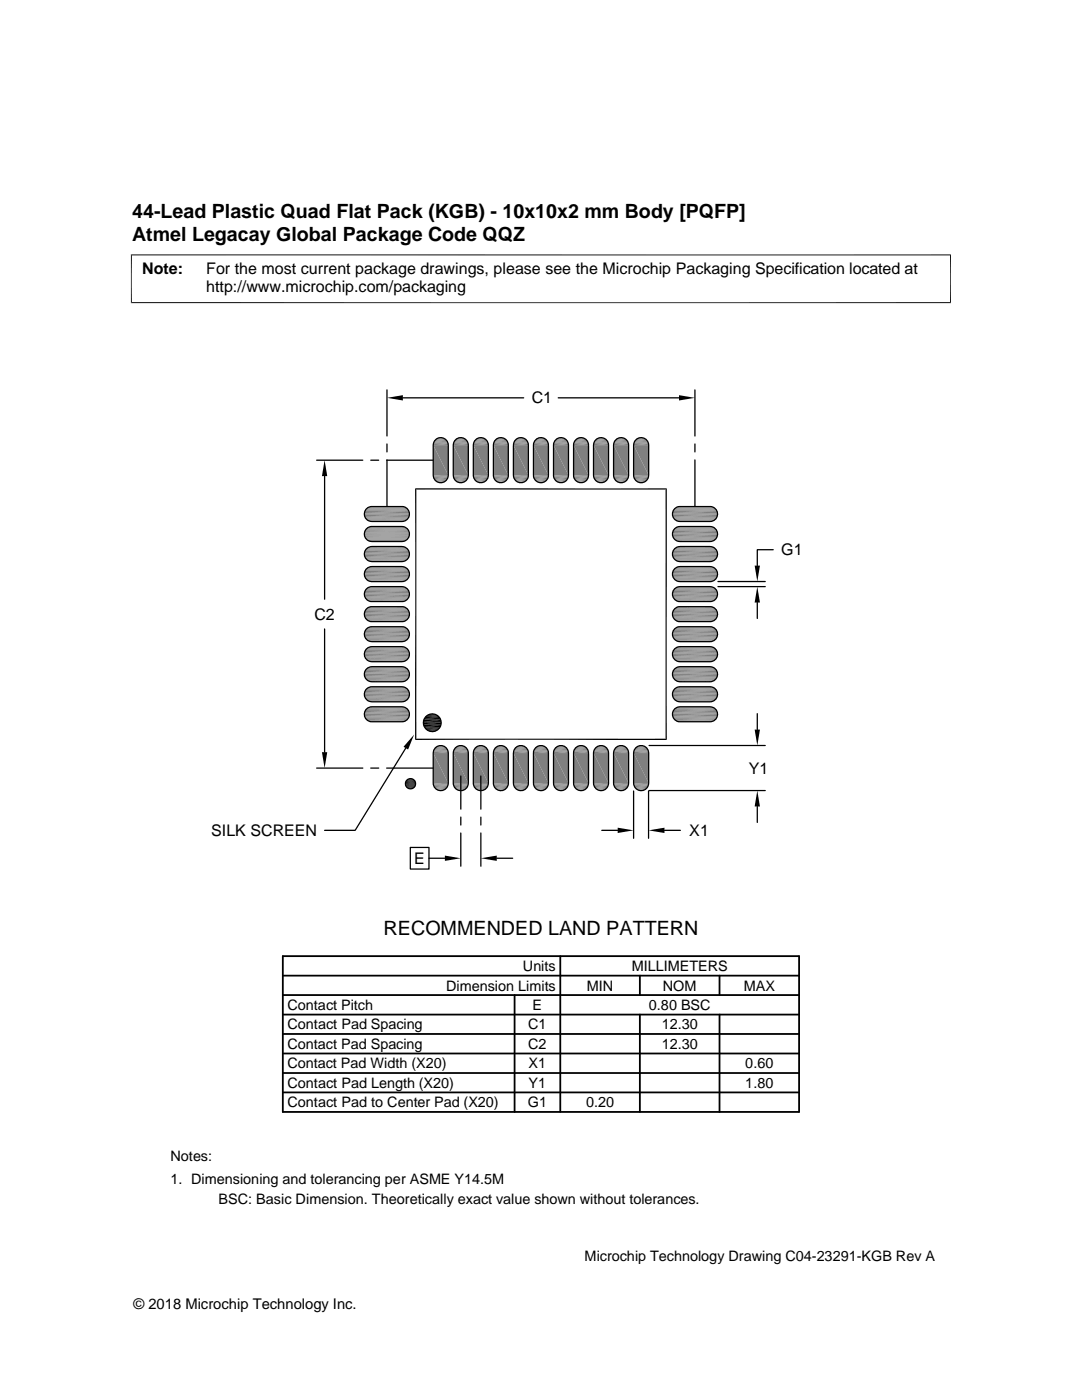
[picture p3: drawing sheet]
<svg xmlns="http://www.w3.org/2000/svg" width="216mm" height="279mm" viewBox="0 0 216 279" stroke-linecap="round" stroke-linejoin="round" font-family="sans-serif">
<g fill="#808080">
<path d="M127.5 87.4h.9z"/>
<path d="M127.8 87.4h.6z"/>
<path d="M123.5 87.4h.9z"/>
<path d="M123.8 87.4h.6z"/>
<path d="M119.5 87.4h.9z"/>
<path d="M119.8 87.4h.6z"/>
<path d="M115.5 87.4h.9z"/>
<path d="M115.8 87.4h.6z"/>
<path d="M111.5 87.4h.9z"/>
<path d="M111.8 87.4h.6z"/>
<path d="M107.5 87.4h.9z"/>
<path d="M107.8 87.4h.6z"/>
<path d="M103.5 87.4h.9z"/>
<path d="M103.8 87.4h.6z"/>
<path d="M99.5 87.4h.9z"/>
<path d="M99.8 87.4h.6z"/>
<path d="M95.5 87.4h.9z"/>
<path d="M95.8 87.4h.6z"/>
<path d="M91.5 87.4h.9z"/>
<path d="M91.8 87.4h.6z"/>
<path d="M87.5 87.4h.8z"/>
<path d="M87.8 87.4h.5z"/>
<path d="M127.3 87.5l.2-.1 1.1 .1z"/>
<path d="M127.5 87.4l1.1 .1z"/>
<path d="M123.3 87.5l.2-.1 1.1 .1z"/>
<path d="M123.5 87.4l1.1 .1z"/>
<path d="M119.3 87.5l.2-.1 1.1 .1z"/>
<path d="M119.5 87.4l1.1 .1z"/>
<path d="M115.3 87.5l.2-.1 1.1 .1z"/>
<path d="M115.5 87.4l1.1 .1z"/>
<path d="M111.3 87.5l.2-.1 1.1 .1z"/>
<path d="M111.5 87.4l1.1 .1z"/>
<path d="M107.3 87.5l.2-.1 1.1 .1z"/>
<path d="M107.5 87.4l1.1 .1z"/>
<path d="M103.3 87.5l.2-.1 1.1 .1z"/>
<path d="M103.5 87.4l1.1 .1z"/>
<path d="M99.3 87.5l.2-.1 1.1 .1z"/>
<path d="M99.5 87.4l1.1 .1z"/>
<path d="M95.3 87.5l.2-.1 1.1 .1z"/>
<path d="M95.5 87.4l1.1 .1z"/>
<path d="M91.3 87.5l.2-.1 1.1 .1z"/>
<path d="M91.5 87.4l1.1 .1z"/>
<path d="M87.3 87.5l.2-.1 1.1 .1z"/>
<path d="M87.5 87.4l1.1 .1z"/>
<path d="M127 87.7l.3-.2 1.5 .2z"/>
<path d="M127.3 87.5h1.3l.2 .2z"/>
<path d="M123 87.7l.3-.2 1.5 .2z"/>
<path d="M123.3 87.5h1.3l.2 .2z"/>
<path d="M119 87.7l.3-.2 1.5 .2z"/>
<path d="M119.3 87.5h1.3l.2 .2z"/>
<path d="M115 87.7l.3-.2 1.5 .2z"/>
<path d="M115.3 87.5h1.3l.2 .2z"/>
<path d="M111 87.7l.3-.2 1.5 .2z"/>
<path d="M111.3 87.5h1.3l.2 .2z"/>
<path d="M107 87.7l.3-.2 1.5 .2z"/>
<path d="M107.3 87.5h1.3l.2 .2z"/>
<path d="M103 87.7l.3-.2 1.5 .2z"/>
<path d="M103.3 87.5h1.3l.2 .2z"/>
<path d="M99 87.7l.3-.2 1.5 .2z"/>
<path d="M99.3 87.5h1.3l.2 .2z"/>
<path d="M95 87.7l.3-.2 1.5 .2z"/>
<path d="M95.3 87.5h1.3l.2 .2z"/>
<path d="M91 87.7l.3-.2 1.5 .2z"/>
<path d="M91.3 87.5h1.3l.2 .2z"/>
<path d="M87 87.7l.3-.2 1.6 .2z"/>
<path d="M87.3 87.5h1.3l.3 .2z"/>
</g>
<path d="M86.8 87.7h2.2M90.8 87.7h2.2M94.8 87.7h2.2M98.8 87.7h2.2M102.8 87.7h2.3M106.8 87.7h2.3M110.8 87.7h2.3M114.8 87.7h2.3M118.8 87.7h2.3M122.8 87.7h2.3M126.8 87.7h2.2" fill="none" stroke="#808080" stroke-width=".2"/>
<path d="M86.7 87.9h2.5M90.7 87.9h2.5M94.7 87.9h2.5M98.7 87.9h2.5M102.7 87.9h2.5M106.7 87.9h2.5M110.7 87.9h2.5M114.7 87.9h2.5M118.7 87.9h2.5M122.7 87.9h2.5M126.7 87.9h2.5" fill="none" stroke="#808080" stroke-width=".21"/>
<g fill="none" stroke="#808080" stroke-width=".25">
<path d="M86.5 88.4h2.9M86.6 88.2h2.7M90.5 88.4h2.9M90.6 88.2h2.7M94.5 88.4h2.9M94.6 88.2h2.7M98.5 88.4h2.9M98.6 88.2h2.7M102.5 88.4h2.9M102.6 88.2h2.7M106.5 88.4h2.9M106.5 88.2h2.8"/>
<path d="M110.5 88.4h2.9M110.5 88.2h2.8M114.5 88.4h2.9M114.5 88.2h2.8M118.5 88.4h2.9M118.5 88.2h2.8M122.5 88.4h2.9M122.5 88.2h2.8M126.4 88.4h3M126.5 88.2h2.8"/>
</g>
<path d="M86.4 88.7h3.1M90.4 88.7h3.1M94.4 88.7h3.1M98.4 88.7h3M102.4 88.7h3M106.4 88.7h3M110.4 88.7h3M114.4 88.7h3M118.4 88.7h3M122.4 88.7h3M126.4 88.7h3" fill="none" stroke="#808080" stroke-width=".28"/>
<g fill="#808080">
<path d="M126.4 88.8l3 6h-3z"/>
<path d="M126.4 88.8h3v6z"/>
<path d="M122.4 88.8l3 6h-3z"/>
<path d="M122.4 88.8h3v6z"/>
<path d="M118.4 88.8l3 6h-3z"/>
<path d="M118.4 88.8h3v6z"/>
<path d="M114.4 88.8l3 6h-3z"/>
<path d="M114.4 88.8h3v6z"/>
<path d="M110.4 88.8l3 6h-3z"/>
<path d="M110.4 88.8h3v6z"/>
<path d="M106.4 88.8l3 6h-3z"/>
<path d="M106.4 88.8h3v6z"/>
<path d="M102.4 88.8l3 6h-3z"/>
<path d="M102.4 88.8h3v6z"/>
<path d="M98.4 88.8l3 6h-3z"/>
<path d="M98.4 88.8h3v6z"/>
<path d="M94.4 88.8l3.1 6h-3.1z"/>
<path d="M94.4 88.8h3.1v6z"/>
<path d="M90.4 88.8l3.1 6h-3.1z"/>
<path d="M90.4 88.8h3.1v6z"/>
<path d="M86.4 88.8l3.1 6h-3.1z"/>
<path d="M86.4 88.8h3.1v6z"/>
</g>
<path d="M86.4 95h3.1M90.4 95h3.1M94.4 95h3.1M98.4 95h3M102.4 95h3M106.4 95h3M110.4 95h3M114.4 95h3M118.4 95h3M122.4 95h3M126.4 95h3" fill="none" stroke="#808080" stroke-width=".28"/>
<g fill="none" stroke="#808080" stroke-width=".25">
<path d="M86.5 95.3h2.9M86.6 95.5h2.7M90.5 95.3h2.9M90.6 95.5h2.7M94.5 95.3h2.9M94.6 95.5h2.7M98.5 95.3h2.9M98.6 95.5h2.7M102.5 95.3h2.9M102.6 95.5h2.7M106.5 95.3h2.9M106.5 95.5h2.8"/>
<path d="M110.5 95.3h2.9M110.5 95.5h2.8M114.5 95.3h2.9M114.5 95.5h2.8M118.5 95.3h2.9M118.5 95.5h2.8M122.5 95.3h2.9M122.5 95.5h2.8M126.4 95.3h3M126.5 95.5h2.8"/>
</g>
<path d="M86.7 95.7h2.5M90.7 95.7h2.5M94.7 95.7h2.5M98.7 95.7h2.5M102.7 95.7h2.5M106.7 95.7h2.5M110.7 95.7h2.5M114.7 95.7h2.5M118.7 95.7h2.5M122.7 95.7h2.5M126.7 95.7h2.5" fill="none" stroke="#808080" stroke-width=".21"/>
<path d="M86.8 95.9h2.2M90.8 95.9h2.2M94.8 95.9h2.2M98.8 95.9h2.2M102.8 95.9h2.3M106.8 95.9h2.3M110.8 95.9h2.3M114.8 95.9h2.3M118.8 95.9h2.3M122.8 95.9h2.3M126.8 95.9h2.2" fill="none" stroke="#808080" stroke-width=".2"/>
<g fill="#808080">
<path d="M127 96l1.6 .2h-1.3z"/>
<path d="M127 96h1.8l-.2 .2z"/>
<path d="M123 96l1.6 .2h-1.3z"/>
<path d="M123 96h1.8l-.2 .2z"/>
<path d="M119 96l1.6 .2h-1.3z"/>
<path d="M119 96h1.8l-.2 .2z"/>
<path d="M115 96l1.6 .2h-1.3z"/>
<path d="M115 96h1.8l-.2 .2z"/>
<path d="M111 96l1.6 .2h-1.3z"/>
<path d="M111 96h1.8l-.2 .2z"/>
<path d="M107 96l1.6 .2h-1.3z"/>
<path d="M107 96h1.8l-.2 .2z"/>
<path d="M103 96l1.6 .2h-1.3z"/>
<path d="M103 96h1.8l-.2 .2z"/>
<path d="M99 96l1.6 .2h-1.3z"/>
<path d="M99 96h1.8l-.2 .2z"/>
<path d="M95 96l1.6 .2h-1.3z"/>
<path d="M95 96h1.8l-.2 .2z"/>
<path d="M91 96l1.6 .2h-1.3z"/>
<path d="M91 96h1.8l-.2 .2z"/>
<path d="M87 96l1.6 .2h-1.3z"/>
<path d="M87 96h1.9l-.3 .2z"/>
<path d="M127.3 96.2l1.1 .1z"/>
<path d="M127.3 96.2h1.3l-.2 .1z"/>
<path d="M123.3 96.2l1.1 .1z"/>
<path d="M123.3 96.2h1.3l-.2 .1z"/>
<path d="M119.3 96.2l1.1 .1z"/>
<path d="M119.3 96.2h1.3l-.2 .1z"/>
<path d="M115.3 96.2l1.1 .1z"/>
<path d="M115.3 96.2h1.3l-.2 .1z"/>
<path d="M111.3 96.2l1.1 .1z"/>
<path d="M111.3 96.2h1.3l-.2 .1z"/>
<path d="M107.3 96.2l1.1 .1z"/>
<path d="M107.3 96.2h1.3l-.2 .1z"/>
<path d="M103.3 96.2l1.1 .1z"/>
<path d="M103.3 96.2h1.3l-.2 .1z"/>
<path d="M99.3 96.2l1.1 .1z"/>
<path d="M99.3 96.2h1.3l-.2 .1z"/>
<path d="M95.3 96.2l1.1 .1z"/>
<path d="M95.3 96.2h1.3l-.2 .1z"/>
<path d="M91.3 96.2l1.1 .1z"/>
<path d="M91.3 96.2h1.3l-.2 .1z"/>
<path d="M87.3 96.2l1 .1z"/>
<path d="M87.3 96.2h1.3l-.3 .1z"/>
<path d="M127.5 96.3h.6z"/>
<path d="M127.5 96.3h.9z"/>
<path d="M123.5 96.3h.6z"/>
<path d="M123.5 96.3h.9z"/>
<path d="M119.5 96.3h.6z"/>
<path d="M119.5 96.3h.9z"/>
<path d="M115.5 96.3h.6z"/>
<path d="M115.5 96.3h.9z"/>
<path d="M111.5 96.3h.6z"/>
<path d="M111.5 96.3h.9z"/>
<path d="M107.5 96.3h.6z"/>
<path d="M107.5 96.3h.9z"/>
<path d="M103.5 96.3h.6z"/>
<path d="M103.5 96.3h.9z"/>
<path d="M99.5 96.3h.6z"/>
<path d="M99.5 96.3h.9z"/>
<path d="M95.5 96.3h.6z"/>
<path d="M95.5 96.3h.9z"/>
<path d="M91.5 96.3h.6z"/>
<path d="M91.5 96.3h.9z"/>
<path d="M87.5 96.3h.6z"/>
<path d="M87.5 96.3h.8z"/>
</g>
<g fill="none" stroke="#808080" stroke-width=".2">
<path d="M72.7 106.4h9M72.7 106.5h9M72.7 106.6h9M72.7 106.8h9M72.7 106.2h9M72.7 106.9h9M72.8 106.1h8.8M72.8 107.1h8.8M72.8 107.2h8.8M72.8 106h8.8M72.9 107.3h8.6M72.9 105.8h8.6"/>
<path d="M73 105.7h8.4M73 107.5h8.4M73 109.6h8.4M73 113.6h8.4M73 107.6h8.4M73 111.6h8.4M73 115.6h8.4M73 105.6h8.4M73.1 105.5h8.2M73.1 107.7h8.2M73.2 103.8h8M73.2 107.8h8"/>
<path d="M73.2 111.8h8M73.2 115.8h8M73.2 119.8h8M73.2 101.4h8M73.2 109.4h8M73.2 113.4h8M73.2 117.4h8M73.2 105.4h8M73.4 105.3h7.6M73.4 107.8h7.6M73.4 103.9h7.6M73.4 111.9h7.6"/>
<path d="M73.4 115.9h7.6M73.4 119.9h7.6M73.4 101.2h7.6M73.4 109.2h7.6M73.4 113.2h7.6M73.4 117.2h7.6M73.4 107.9h7.6M73.6 108h7.2M73.6 105.2h7.2M73.7 104h7M73.7 108h7M73.7 112h7"/>
<path d="M73.7 116h7M73.7 101.1h7M73.7 105.1h7M73.7 109.1h7M73.7 113.1h7M73.7 117.1h7M73.9 105.1h6.6M73.9 101.1h6.6M73.9 109.1h6.6M73.9 113.1h6.6M73.9 117.1h6.6M73.9 104.1h6.6"/>
<path d="M73.9 108.1h6.6M73.9 112.1h6.6M73.9 116.1h6.6M134.5 111.6h8.4M134.5 115.6h8.4M134.5 109.6h8.4M134.5 113.6h8.4M134.7 103.8h8M134.7 107.8h8M134.7 111.8h8M134.7 115.8h8M134.7 119.8h8"/>
<path d="M134.7 101.4h8M134.7 105.4h8M134.7 109.4h8M134.7 113.4h8M134.7 117.4h8M134.9 103.9h7.6M134.9 107.9h7.6M134.9 111.9h7.6M134.9 115.9h7.6M134.9 119.9h7.6M134.9 101.2h7.6M134.9 105.2h7.6"/>
<path d="M134.9 109.2h7.6M134.9 113.2h7.6M134.9 117.2h7.6M135.1 104h7.1M135.1 108h7.1M135.1 112h7.1M135.1 116h7.1M135.1 101.1h7.1M135.1 105.1h7.1M135.1 109.1h7.1M135.1 113.1h7.1M135.1 117.1h7.1"/>
<path d="M135.4 101.1h6.6M135.4 105.1h6.6M135.4 109.1h6.6M135.4 113.1h6.6M135.4 117.1h6.6M135.4 104.1h6.6M135.4 108.1h6.6M135.4 112.1h6.6M135.4 116.1h6.6M73 129.6h8.4M73 133.6h8.4M73 131.6h8.4"/>
<path d="M73 135.6h8.4M73.2 123.8h8M73.2 127.8h8M73.2 131.7h8M73.2 135.7h8M73.2 139.7h8M73.2 121.4h8M73.2 125.4h8M73.2 129.4h8M73.2 133.4h8M73.2 137.4h8M73.4 123.9h7.6"/>
<path d="M73.4 127.9h7.6M73.4 131.9h7.6M73.4 135.9h7.6M73.4 139.9h7.6M73.4 121.2h7.6M73.4 125.2h7.6M73.4 129.2h7.6M73.4 133.2h7.6M73.4 137.2h7.6M73.7 120h7M73.7 124h7M73.7 128h7"/>
<path d="M73.7 132h7M73.7 136h7M73.7 140h7M73.7 121.1h7M73.7 125.1h7M73.7 129.1h7M73.7 133.1h7M73.7 137.1h7M73.9 121.1h6.6M73.9 125.1h6.6M73.9 129.1h6.6M73.9 133.1h6.6"/>
<path d="M73.9 137.1h6.6M73.9 124h6.6M73.9 128h6.6M73.9 132h6.6M73.9 136h6.6M134.5 131.6h8.4M134.5 135.6h8.4M134.5 129.6h8.4M134.5 133.6h8.4M134.7 123.8h8M134.7 127.8h8M134.7 131.7h8"/>
<path d="M134.7 135.7h8M134.7 139.7h8M134.7 121.4h8M134.7 125.4h8M134.7 129.4h8M134.7 133.4h8M134.7 137.4h8M134.9 123.9h7.6M134.9 127.9h7.6M134.9 131.9h7.6M134.9 135.9h7.6M134.9 139.9h7.6"/>
<path d="M134.9 121.2h7.6M134.9 125.2h7.6M134.9 129.2h7.6M134.9 133.2h7.6M134.9 137.2h7.6M135.1 120h7.1M135.1 124h7.1M135.1 128h7.1M135.1 132h7.1M135.1 136h7.1M135.1 140h7.1M135.1 121.1h7.1"/>
<path d="M135.1 125.1h7.1M135.1 129.1h7.1M135.1 133.1h7.1M135.1 137.1h7.1M135.4 121.1h6.6M135.4 125.1h6.6M135.4 129.1h6.6M135.4 133.1h6.6M135.4 137.1h6.6M135.4 124h6.6M135.4 128h6.6M135.4 132h6.6"/>
<path d="M135.4 136h6.6M73.2 143.7h8M73.2 141.4h8M73.4 143.9h7.6M73.4 141.2h7.6M73.7 144h7M73.7 141.1h7M73.9 141.1h6.6M73.9 140h6.6M73.9 144h6.6M134.7 143.7h8M134.7 141.4h8"/>
<path d="M134.9 143.9h7.6M134.9 141.2h7.6M135.1 144h7.1M135.1 141.1h7.1M135.4 141.1h6.6M135.4 140h6.6M135.4 144h6.6"/>
</g>
<g fill="none" stroke="#808080" stroke-width=".21">
<path d="M73 101.6h8.4M73 117.6h8.4M73 103.6h8.4M73 119.6h8.4M134.5 103.6h8.4M134.5 107.6h8.4M134.5 119.6h8.4M134.5 101.6h8.4M134.5 105.6h8.4M134.5 117.6h8.4M73 121.6h8.4M73 125.6h8.4"/>
<path d="M73 137.5h8.4M73 123.6h8.4M73 127.6h8.4M73 139.6h8.4M134.5 123.6h8.4M134.5 127.6h8.4M134.5 139.6h8.4M134.5 121.6h8.4M134.5 125.6h8.4M134.5 137.5h8.4M73 141.5h8.4M73 143.6h8.4"/>
<path d="M134.5 143.6h8.4M134.5 141.5h8.4"/>
</g>
<g fill="none" stroke="#808080" stroke-width=".23">
<path d="M72.9 101.8h8.6M72.9 109.8h8.6M72.9 113.8h8.6M72.9 117.8h8.6M72.9 103.4h8.6M72.9 111.4h8.6M72.9 119.3h8.6M134.3 101.8h8.7M134.3 105.8h8.7M134.3 109.8h8.7M134.3 113.8h8.7M134.3 117.8h8.7"/>
<path d="M134.3 103.4h8.7M134.3 107.4h8.7M134.3 111.4h8.7M134.3 119.3h8.7M72.9 121.8h8.6M72.9 125.8h8.6M72.9 133.8h8.6M72.9 137.8h8.6M72.9 123.3h8.6M72.9 127.3h8.6M72.9 131.3h8.6M72.9 135.4h8.6"/>
<path d="M72.9 139.3h8.6M134.3 121.8h8.7M134.3 125.8h8.7M134.3 133.8h8.7M134.3 137.8h8.7M134.3 123.3h8.7M134.3 127.3h8.7M134.3 131.3h8.7M134.3 135.4h8.7M134.3 139.3h8.7M72.9 141.8h8.6M72.9 143.3h8.6"/>
<path d="M134.3 141.8h8.7M134.3 143.3h8.7"/>
</g>
<g fill="none" stroke="#808080" stroke-width=".25">
<path d="M72.7 110.3h9M72.7 110.8h9M72.7 103.1h8.9M72.7 115.1h8.9M72.7 119.1h8.9M72.7 102h8.9M72.7 114h8.9M72.7 118h8.9M72.9 115.4h8.6M134.2 110.3h9M134.2 110.8h9M134.2 103.1h8.9"/>
<path d="M134.2 107.1h8.9M134.2 115.1h8.9M134.2 119.1h8.9M134.2 102h8.9M134.2 106h8.9M134.2 114h8.9M134.2 118h8.9M134.3 115.4h8.7M72.7 134.3h9M72.7 134.8h9M72.7 123.1h8.9M72.7 127.1h8.9"/>
<path d="M72.7 131.1h8.9M72.7 139.1h8.9M72.7 122h8.9M72.7 126h8.9M72.7 130h8.9M72.7 138h8.9M72.9 129.8h8.6M134.2 134.3h9M134.2 134.8h9M134.2 123.1h8.9M134.2 127.1h8.9M134.2 131.1h8.9"/>
<path d="M134.2 139.1h8.9M134.2 122h8.9M134.2 126h8.9M134.2 130h8.9M134.2 138h8.9M134.3 129.8h8.7M72.7 143.1h8.9M72.7 142h8.9M134.2 143.1h8.9M134.2 142h8.9"/>
</g>
<g fill="none" stroke="#808080" stroke-width=".28">
<path d="M72.7 102.3h9M72.7 114.3h9M72.7 118.3h9M72.7 102.6h9M72.7 102.9h9M72.7 114.6h9M72.7 114.8h9M72.7 118.6h9M72.7 118.8h9M72.7 111.1h8.9M72.7 110h8.9M134.2 102.3h9"/>
<path d="M134.2 106.3h9M134.2 114.3h9M134.2 118.3h9M134.2 102.6h9M134.2 102.9h9M134.2 106.6h9M134.2 106.9h9M134.2 114.6h9M134.2 114.8h9M134.2 118.6h9M134.2 118.8h9M134.2 111.1h8.9"/>
<path d="M134.2 110h8.9M72.7 122.3h9M72.7 126.3h9M72.7 130.3h9M72.7 138.3h9M72.7 122.6h9M72.7 122.8h9M72.7 126.6h9M72.7 126.8h9M72.7 130.6h9M72.7 130.8h9M72.7 138.5h9"/>
<path d="M72.7 138.8h9M72.7 135.1h8.9M72.7 134h8.9M134.2 122.3h9M134.2 126.3h9M134.2 130.3h9M134.2 138.3h9M134.2 122.6h9M134.2 122.8h9M134.2 126.6h9M134.2 126.8h9M134.2 130.6h9"/>
<path d="M134.2 130.8h9M134.2 138.5h9M134.2 138.8h9M134.2 135.1h8.9M134.2 134h8.9M72.7 142.3h9M72.7 142.5h9M72.7 142.8h9M134.2 142.3h9M134.2 142.5h9M134.2 142.8h9"/>
</g>
<path d="M72.7 110.6h9M134.2 110.6h9M72.7 134.6h9M134.2 134.6h9" fill="none" stroke="#808080" stroke-width=".3"/>
<g fill="#808080">
<path d="M127.5 148.8h.9z"/>
<path d="M127.8 148.8h.6z"/>
<path d="M123.5 148.8h.9z"/>
<path d="M123.8 148.8h.6z"/>
<path d="M119.5 148.8h.9z"/>
<path d="M119.8 148.8h.6z"/>
<path d="M115.5 148.8h.9z"/>
<path d="M115.8 148.8h.6z"/>
<path d="M111.5 148.8h.9z"/>
<path d="M111.8 148.8h.6z"/>
<path d="M107.5 148.8h.9z"/>
<path d="M107.8 148.8h.6z"/>
<path d="M103.5 148.8h.9z"/>
<path d="M103.8 148.8h.6z"/>
<path d="M99.5 148.8h.9z"/>
<path d="M99.8 148.8h.6z"/>
<path d="M95.5 148.8h.9z"/>
<path d="M95.8 148.8h.6z"/>
<path d="M91.5 148.8h.9z"/>
<path d="M91.8 148.8h.6z"/>
<path d="M87.5 148.8h.8z"/>
<path d="M87.8 148.8h.5z"/>
<path d="M127.3 148.9l.2-.1 1.1 .1z"/>
<path d="M127.5 148.8l1.1 .1z"/>
<path d="M123.3 148.9l.2-.1 1.1 .1z"/>
<path d="M123.5 148.8l1.1 .1z"/>
<path d="M119.3 148.9l.2-.1 1.1 .1z"/>
<path d="M119.5 148.8l1.1 .1z"/>
<path d="M115.3 148.9l.2-.1 1.1 .1z"/>
<path d="M115.5 148.8l1.1 .1z"/>
<path d="M111.3 148.9l.2-.1 1.1 .1z"/>
<path d="M111.5 148.8l1.1 .1z"/>
<path d="M107.3 148.9l.2-.1 1.1 .1z"/>
<path d="M107.5 148.8l1.1 .1z"/>
<path d="M103.3 148.9l.2-.1 1.1 .1z"/>
<path d="M103.5 148.8l1.1 .1z"/>
<path d="M99.3 148.9l.2-.1 1.1 .1z"/>
<path d="M99.5 148.8l1.1 .1z"/>
<path d="M95.3 148.9l.2-.1 1.1 .1z"/>
<path d="M95.5 148.8l1.1 .1z"/>
<path d="M91.3 148.9l.2-.1 1.1 .1z"/>
<path d="M91.5 148.8l1.1 .1z"/>
<path d="M87.3 148.9l.2-.1 1.1 .1z"/>
<path d="M87.5 148.8l1.1 .1z"/>
<path d="M127 149.1l.3-.2 1.5 .2z"/>
<path d="M127.3 148.9h1.3l.2 .2z"/>
<path d="M123 149.1l.3-.2 1.5 .2z"/>
<path d="M123.3 148.9h1.3l.2 .2z"/>
<path d="M119 149.1l.3-.2 1.5 .2z"/>
<path d="M119.3 148.9h1.3l.2 .2z"/>
<path d="M115 149.1l.3-.2 1.5 .2z"/>
<path d="M115.3 148.9h1.3l.2 .2z"/>
<path d="M111 149.1l.3-.2 1.5 .2z"/>
<path d="M111.3 148.9h1.3l.2 .2z"/>
<path d="M107 149.1l.3-.2 1.5 .2z"/>
<path d="M107.3 148.9h1.3l.2 .2z"/>
<path d="M103 149.1l.3-.2 1.5 .2z"/>
<path d="M103.3 148.9h1.3l.2 .2z"/>
<path d="M99 149.1l.3-.2 1.5 .2z"/>
<path d="M99.3 148.9h1.3l.2 .2z"/>
<path d="M95 149.1l.3-.2 1.5 .2z"/>
<path d="M95.3 148.9h1.3l.2 .2z"/>
<path d="M91 149.1l.3-.2 1.5 .2z"/>
<path d="M91.3 148.9h1.3l.2 .2z"/>
<path d="M87 149.1l.3-.2 1.6 .2z"/>
<path d="M87.3 148.9h1.3l.3 .2z"/>
</g>
<path d="M86.8 149.2h2.2M90.8 149.2h2.2M94.8 149.2h2.2M98.8 149.2h2.2M102.8 149.2h2.3M106.8 149.2h2.3M110.8 149.2h2.3M114.8 149.2h2.3M118.8 149.2h2.3M122.8 149.2h2.3M126.8 149.2h2.2" fill="none" stroke="#808080" stroke-width=".2"/>
<path d="M86.7 149.4h2.5M90.7 149.4h2.5M94.7 149.4h2.5M98.7 149.4h2.5M102.7 149.4h2.5M106.7 149.4h2.5M110.7 149.4h2.5M114.7 149.4h2.5M118.7 149.4h2.5M122.7 149.4h2.5M126.7 149.4h2.5" fill="none" stroke="#808080" stroke-width=".21"/>
<g fill="none" stroke="#808080" stroke-width=".25">
<path d="M86.5 149.9h2.9M86.6 149.6h2.7M90.5 149.9h2.9M90.6 149.6h2.7M94.5 149.9h2.9M94.6 149.6h2.7M98.5 149.9h2.9M98.6 149.6h2.7M102.5 149.9h2.9M102.6 149.6h2.7M106.5 149.9h2.9M106.5 149.6h2.8"/>
<path d="M110.5 149.9h2.9M110.5 149.6h2.8M114.5 149.9h2.9M114.5 149.6h2.8M118.5 149.9h2.9M118.5 149.6h2.8M122.5 149.9h2.9M122.5 149.6h2.8M126.4 149.9h3M126.5 149.6h2.8"/>
</g>
<path d="M86.4 150.1h3.1M90.4 150.1h3.1M94.4 150.1h3.1M98.4 150.1h3M102.4 150.1h3M106.4 150.1h3M110.4 150.1h3M114.4 150.1h3M118.4 150.1h3M122.4 150.1h3M126.4 150.1h3" fill="none" stroke="#808080" stroke-width=".28"/>
<g fill="#808080">
<path d="M126.4 150.3l3 6h-3z"/>
<path d="M126.4 150.3h3v6z"/>
<path d="M122.4 150.3l3 6h-3z"/>
<path d="M122.4 150.3h3v6z"/>
<path d="M118.4 150.3l3 6h-3z"/>
<path d="M118.4 150.3h3v6z"/>
<path d="M114.4 150.3l3 6h-3z"/>
<path d="M114.4 150.3h3v6z"/>
<path d="M110.4 150.3l3 6h-3z"/>
<path d="M110.4 150.3h3v6z"/>
<path d="M106.4 150.3l3 6h-3z"/>
<path d="M106.4 150.3h3v6z"/>
<path d="M102.4 150.3l3 6h-3z"/>
<path d="M102.4 150.3h3v6z"/>
<path d="M98.4 150.3l3 6h-3z"/>
<path d="M98.4 150.3h3v6z"/>
<path d="M94.4 150.3l3.1 6h-3.1z"/>
<path d="M94.4 150.3h3.1v6z"/>
<path d="M90.4 150.3l3.1 6h-3.1z"/>
<path d="M90.4 150.3h3.1v6z"/>
<path d="M86.4 150.3l3.1 6h-3.1z"/>
<path d="M86.4 150.3h3.1v6z"/>
</g>
<path d="M86.4 156.4h3.1M90.4 156.4h3.1M94.4 156.4h3.1M98.4 156.4h3M102.4 156.4h3M106.4 156.4h3M110.4 156.4h3M114.4 156.4h3M118.4 156.4h3M122.4 156.4h3M126.4 156.4h3" fill="none" stroke="#808080" stroke-width=".28"/>
<g fill="none" stroke="#808080" stroke-width=".25">
<path d="M86.5 156.7h2.9M86.6 157h2.7M90.5 156.7h2.9M90.6 157h2.7M94.5 156.7h2.9M94.6 157h2.7M98.5 156.7h2.9M98.6 157h2.7M102.5 156.7h2.9M102.6 157h2.7M106.5 156.7h2.9M106.5 157h2.8"/>
<path d="M110.5 156.7h2.9M110.5 157h2.8M114.5 156.7h2.9M114.5 157h2.8M118.5 156.7h2.9M118.5 157h2.8M122.5 156.7h2.9M122.5 157h2.8M126.4 156.7h3M126.5 157h2.8"/>
</g>
<path d="M86.7 157.2h2.5M90.7 157.2h2.5M94.7 157.2h2.5M98.7 157.2h2.5M102.7 157.2h2.5M106.7 157.2h2.5M110.7 157.2h2.5M114.7 157.2h2.5M118.7 157.2h2.5M122.7 157.2h2.5M126.7 157.2h2.5" fill="none" stroke="#808080" stroke-width=".21"/>
<path d="M86.8 157.4h2.2M90.8 157.4h2.2M94.8 157.4h2.2M98.8 157.4h2.2M102.8 157.4h2.3M106.8 157.4h2.3M110.8 157.4h2.3M114.8 157.4h2.3M118.8 157.4h2.3M122.8 157.4h2.3M126.8 157.4h2.2" fill="none" stroke="#808080" stroke-width=".2"/>
<g fill="#808080">
<path d="M127 157.5l1.6 .1h-1.3z"/>
<path d="M127 157.5h1.8l-.2 .1z"/>
<path d="M123 157.5l1.6 .1h-1.3z"/>
<path d="M123 157.5h1.8l-.2 .1z"/>
<path d="M119 157.5l1.6 .1h-1.3z"/>
<path d="M119 157.5h1.8l-.2 .1z"/>
<path d="M115 157.5l1.6 .1h-1.3z"/>
<path d="M115 157.5h1.8l-.2 .1z"/>
<path d="M111 157.5l1.6 .1h-1.3z"/>
<path d="M111 157.5h1.8l-.2 .1z"/>
<path d="M107 157.5l1.6 .1h-1.3z"/>
<path d="M107 157.5h1.8l-.2 .1z"/>
<path d="M103 157.5l1.6 .1h-1.3z"/>
<path d="M103 157.5h1.8l-.2 .1z"/>
<path d="M99 157.5l1.6 .1h-1.3z"/>
<path d="M99 157.5h1.8l-.2 .1z"/>
<path d="M95 157.5l1.6 .1h-1.3z"/>
<path d="M95 157.5h1.8l-.2 .1z"/>
<path d="M91 157.5l1.6 .1h-1.3z"/>
<path d="M91 157.5h1.8l-.2 .1z"/>
<path d="M87 157.5l1.6 .1h-1.3z"/>
<path d="M87 157.5h1.9l-.3 .1z"/>
<path d="M127.3 157.6l1.1 .1z"/>
<path d="M127.3 157.6h1.3l-.2 .1z"/>
<path d="M123.3 157.6l1.1 .1z"/>
<path d="M123.3 157.6h1.3l-.2 .1z"/>
<path d="M119.3 157.6l1.1 .1z"/>
<path d="M119.3 157.6h1.3l-.2 .1z"/>
<path d="M115.3 157.6l1.1 .1z"/>
<path d="M115.3 157.6h1.3l-.2 .1z"/>
<path d="M111.3 157.6l1.1 .1z"/>
<path d="M111.3 157.6h1.3l-.2 .1z"/>
<path d="M107.3 157.6l1.1 .1z"/>
<path d="M107.3 157.6h1.3l-.2 .1z"/>
<path d="M103.3 157.6l1.1 .1z"/>
<path d="M103.3 157.6h1.3l-.2 .1z"/>
<path d="M99.3 157.6l1.1 .1z"/>
<path d="M99.3 157.6h1.3l-.2 .1z"/>
<path d="M95.3 157.6l1.1 .1z"/>
<path d="M95.3 157.6h1.3l-.2 .1z"/>
<path d="M91.3 157.6l1.1 .1z"/>
<path d="M91.3 157.6h1.3l-.2 .1z"/>
<path d="M87.3 157.6l1 .1z"/>
<path d="M87.3 157.6h1.3l-.3 .1z"/>
<path d="M127.5 157.7l.6 .1z"/>
<path d="M127.5 157.7h.9z"/>
<path d="M123.5 157.7l.6 .1z"/>
<path d="M123.5 157.7h.9z"/>
<path d="M119.5 157.7l.6 .1z"/>
<path d="M119.5 157.7h.9z"/>
<path d="M115.5 157.7l.6 .1z"/>
<path d="M115.5 157.7h.9z"/>
<path d="M111.5 157.7l.6 .1z"/>
<path d="M111.5 157.7h.9z"/>
<path d="M107.5 157.7l.6 .1z"/>
<path d="M107.5 157.7h.9z"/>
<path d="M103.5 157.7l.6 .1z"/>
<path d="M103.5 157.7h.9z"/>
<path d="M99.5 157.7l.6 .1z"/>
<path d="M99.5 157.7h.9z"/>
<path d="M95.5 157.7l.6 .1z"/>
<path d="M95.5 157.7h.9z"/>
<path d="M91.5 157.7l.6 .1z"/>
<path d="M91.5 157.7h.9z"/>
<path d="M87.5 157.7l.6 .1z"/>
<path d="M87.5 157.7h.8z"/>
</g>
<g fill="none" stroke="#000" stroke-width=".25">
<path d="M77.2 77.8v9.2M80.4 79.4h24.1M111.4 79.4h24.1M138.7 77.8v9.2M63.2 91.8h9.2M64.8 95v24.6M74 91.8h1.6M77.2 91.8h9.2M77.2 88.6v1.6M77.2 91.8v9.2M82.8 97.6h50.3M83 97.5v50.2"/>
<path d="M87 87.7a1.51 1.51 0 0 1 1.6-.2 1.51 1.51 0 0 1 .9 1.3v6a1.5 1.5 0 0 1-1.6 1.5 1.5 1.5 0 0 1-1.5-1.5v-6l.2-.6zM91 87.7a1.51 1.51 0 0 1 1.6-.2 1.51 1.51 0 0 1 .9 1.3v6a1.5 1.5 0 0 1-1.6 1.5 1.5 1.5 0 0 1-1.5-1.5v-6l.2-.6zM95 87.7a1.51 1.51 0 0 1 1.6-.2 1.51 1.51 0 0 1 .9 1.3v6a1.5 1.5 0 0 1-1.6 1.5 1.5 1.5 0 0 1-1.5-1.5v-6l.2-.6zM99 87.7a1.5 1.5 0 0 1 1.6-.2 1.5 1.5 0 0 1 .8 1.3v6a1.49 1.49 0 0 1-1.5 1.5 1.49 1.49 0 0 1-1.5-1.5v-6l.2-.6zM103 87.7a1.5 1.5 0 0 1 1.6-.2 1.5 1.5 0 0 1 .8 1.3v6a1.49 1.49 0 0 1-1.5 1.5 1.49 1.49 0 0 1-1.5-1.5v-6l.2-.6zM107 87.7a1.5 1.5 0 0 1 1.6-.2 1.5 1.5 0 0 1 .8 1.3v6a1.49 1.49 0 0 1-1.5 1.5 1.49 1.49 0 0 1-1.5-1.5l.1-6.3zM111 87.7a1.49 1.49 0 0 1 1.6-.2 1.49 1.49 0 0 1 .8 1.3v6a1.49 1.49 0 0 1-1.5 1.5 1.49 1.49 0 0 1-1.5-1.5l.1-6.3zM115 87.7a1.49 1.49 0 0 1 1.6-.2 1.49 1.49 0 0 1 .8 1.3v6a1.49 1.49 0 0 1-1.5 1.5 1.49 1.49 0 0 1-1.5-1.5l.1-6.3zM119 87.7a1.5 1.5 0 0 1 1.6-.2 1.5 1.5 0 0 1 .8 1.3v6a1.5 1.5 0 0 1-1.5 1.5 1.5 1.5 0 0 1-1.5-1.5v-6l.2-.6zM123 87.7a1.5 1.5 0 0 1 1.6-.2 1.5 1.5 0 0 1 .8 1.3v6a1.5 1.5 0 0 1-1.5 1.5 1.5 1.5 0 0 1-1.5-1.5v-6l.2-.6zM127 87.7a1.5 1.5 0 0 1 1.6-.2 1.5 1.5 0 0 1 .8 1.3v6a1.5 1.5 0 0 1-1.5 1.5 1.5 1.5 0 0 1-1.5-1.5v-6l.2-.6zM132.9 97.5v50.2"/>
<path d="M138.7 88.6v1.6M138.7 91.8v9.2M73.1 117.5l.5-.3 .6-.1h6a1.49 1.49 0 0 1 1.5 1.5 1.49 1.49 0 0 1-1.5 1.5h-6a1.49 1.49 0 0 1-1.4-.9 1.49 1.49 0 0 1 .3-1.7zM73.1 101.5l.5-.3 .6-.1h6a1.49 1.49 0 0 1 1.5 1.5 1.49 1.49 0 0 1-1.5 1.5h-6a1.49 1.49 0 0 1-1.4-.9 1.49 1.49 0 0 1 .3-1.7zM73.1 113.5l.5-.3 .6-.1h6a1.5 1.5 0 0 1 1.5 1.5 1.5 1.5 0 0 1-1.5 1.5h-6a1.51 1.51 0 0 1-1.4-.9 1.51 1.51 0 0 1 .3-1.7zM73.1 109.5l.5-.3 .6-.1h6a1.5 1.5 0 0 1 1.5 1.5 1.5 1.5 0 0 1-1.5 1.5h-6a1.5 1.5 0 0 1-1.4-.9 1.5 1.5 0 0 1 .3-1.7zM73.1 105.5l.5-.3 .6-.1h6a1.5 1.5 0 0 1 1.5 1.5 1.5 1.5 0 0 1-1.5 1.5h-6a1.5 1.5 0 0 1-1.4-.9 1.5 1.5 0 0 1 .3-1.7zM134.8 105.4l.9-.3h6a1.5 1.5 0 0 1 1.5 1.5 1.5 1.5 0 0 1-1.5 1.5h-6a1.5 1.5 0 0 1-1.4-1 1.5 1.5 0 0 1 .5-1.7zM134.8 109.4l.9-.3h6a1.5 1.5 0 0 1 1.5 1.5 1.5 1.5 0 0 1-1.5 1.5h-6a1.5 1.5 0 0 1-1.4-1 1.5 1.5 0 0 1 .5-1.7zM134.8 101.4l.9-.3h6a1.49 1.49 0 0 1 1.5 1.5 1.49 1.49 0 0 1-1.5 1.5h-6a1.49 1.49 0 0 1-1.4-1 1.49 1.49 0 0 1 .5-1.7zM134.8 113.4l.9-.3h6a1.5 1.5 0 0 1 1.5 1.5 1.5 1.5 0 0 1-1.5 1.5h-6a1.5 1.5 0 0 1-1.4-1 1.5 1.5 0 0 1 .5-1.7zM134.8 117.4l.9-.3h6a1.49 1.49 0 0 1 1.5 1.5 1.49 1.49 0 0 1-1.5 1.5h-6a1.49 1.49 0 0 1-1.4-1.1 1.49 1.49 0 0 1 .5-1.6z"/>
<path d="M143.3 117.1h9.4M143.3 116.1h9.4M154.3 109.7h-3.2v3.2M64.8 125.5v24.6M73.1 121.5l.5-.3 .6-.1h6a1.49 1.49 0 0 1 1.5 1.5 1.49 1.49 0 0 1-1.5 1.5h-6a1.49 1.49 0 0 1-1.4-1 1.49 1.49 0 0 1 .3-1.6zM73.1 137.5l.5-.3 .6-.1h6a1.5 1.5 0 0 1 1.5 1.5 1.5 1.5 0 0 1-1.5 1.5h-6a1.51 1.51 0 0 1-1.4-1 1.51 1.51 0 0 1 .3-1.6zM73.1 133.5l.5-.3 .6-.1h6a1.5 1.5 0 0 1 1.5 1.5 1.5 1.5 0 0 1-1.5 1.5h-6a1.5 1.5 0 0 1-1.4-1 1.5 1.5 0 0 1 .3-1.6zM73.1 129.5l.5-.3 .6-.1h6a1.5 1.5 0 0 1 1.5 1.5 1.5 1.5 0 0 1-1.5 1.5h-6a1.5 1.5 0 0 1-1.4-1 1.5 1.5 0 0 1 .3-1.6zM73.1 125.5l.5-.3 .6-.1h6a1.49 1.49 0 0 1 1.5 1.5 1.49 1.49 0 0 1-1.5 1.5h-6a1.5 1.5 0 0 1-1.4-1 1.5 1.5 0 0 1 .3-1.6zM134.8 125.4l.9-.3h6a1.49 1.49 0 0 1 1.5 1.5 1.49 1.49 0 0 1-1.5 1.5h-6a1.49 1.49 0 0 1-1.4-1.1 1.49 1.49 0 0 1 .5-1.6zM134.8 129.4l.9-.3h6a1.5 1.5 0 0 1 1.5 1.5 1.5 1.5 0 0 1-1.5 1.5h-6a1.5 1.5 0 0 1-1.4-1.1 1.5 1.5 0 0 1 .5-1.6zM134.8 121.4l.9-.3h6a1.49 1.49 0 0 1 1.5 1.5 1.49 1.49 0 0 1-1.5 1.5h-6a1.49 1.49 0 0 1-1.4-1.1 1.49 1.49 0 0 1 .5-1.6z"/>
<path d="M134.8 133.4l.9-.3h6a1.5 1.5 0 0 1 1.5 1.5 1.5 1.5 0 0 1-1.5 1.5h-6a1.5 1.5 0 0 1-1.4-1.1 1.5 1.5 0 0 1 .5-1.6zM134.8 137.4l.9-.3h6a1.5 1.5 0 0 1 1.5 1.5 1.5 1.5 0 0 1-1.5 1.5h-6a1.5 1.5 0 0 1-1.4-1.1 1.5 1.5 0 0 1 .5-1.6zM151.1 120.2v3.2M63.2 153.3h9.2M73.1 141.5l.5-.3 .6-.1h6a1.49 1.49 0 0 1 1.5 1.4 1.49 1.49 0 0 1-1.5 1.5h-6a1.49 1.49 0 0 1-1.4-.9 1.49 1.49 0 0 1 .3-1.6zM74 153.3h1.6M77.2 153.3h9.2M81 149.3l-10.1 16.4h-6.1M82.8 147.6h50.3M84.8 143.2h3M86.7 149.4a1.51 1.51 0 0 1 1.7-.5 1.51 1.51 0 0 1 1.1 1.4v6a1.5 1.5 0 0 1-1.6 1.5 1.5 1.5 0 0 1-1.5-1.5v-6zM90.7 149.4a1.51 1.51 0 0 1 1.7-.5 1.51 1.51 0 0 1 1.1 1.4v6a1.5 1.5 0 0 1-1.6 1.5 1.5 1.5 0 0 1-1.5-1.5v-6z"/>
<path d="M91.9 154.9v6.6M94.7 149.4a1.51 1.51 0 0 1 1.7-.5 1.51 1.51 0 0 1 1.1 1.4v6a1.5 1.5 0 0 1-1.6 1.5 1.5 1.5 0 0 1-1.5-1.5v-6zM95.9 154.9v6.6M98.7 149.4a1.5 1.5 0 0 1 1.7-.5 1.5 1.5 0 0 1 1 1.4v6a1.49 1.49 0 0 1-1.5 1.5 1.49 1.49 0 0 1-1.5-1.5v-6zM102.7 149.4a1.5 1.5 0 0 1 1.7-.5 1.5 1.5 0 0 1 1 1.4v6a1.49 1.49 0 0 1-1.5 1.5 1.49 1.49 0 0 1-1.5-1.5v-6zM106.7 149.4a1.5 1.5 0 0 1 1.7-.5 1.5 1.5 0 0 1 1 1.4v6a1.49 1.49 0 0 1-1.5 1.5 1.49 1.49 0 0 1-1.5-1.5v-6zM110.7 149.4a1.5 1.5 0 0 1 1.7-.5 1.5 1.5 0 0 1 1 1.4v6a1.49 1.49 0 0 1-1.5 1.5 1.49 1.49 0 0 1-1.5-1.5v-6zM114.7 149.4a1.5 1.5 0 0 1 1.7-.5 1.5 1.5 0 0 1 1 1.4v6a1.49 1.49 0 0 1-1.5 1.5 1.49 1.49 0 0 1-1.5-1.5v-6zM118.7 149.4a1.5 1.5 0 0 1 1.7-.5 1.5 1.5 0 0 1 1 1.4v6a1.5 1.5 0 0 1-1.5 1.5 1.5 1.5 0 0 1-1.5-1.5v-6zM122.7 149.4a1.5 1.5 0 0 1 1.7-.5 1.5 1.5 0 0 1 1 1.4v6a1.5 1.5 0 0 1-1.5 1.5 1.5 1.5 0 0 1-1.5-1.5v-6zM126.4 157.9v9.4M126.7 149.4a1.5 1.5 0 0 1 1.7-.5 1.5 1.5 0 0 1 1 1.4v6a1.5 1.5 0 0 1-1.5 1.5 1.5 1.5 0 0 1-1.5-1.5v-6z"/>
<path d="M129.4 157.9v9.4M129.5 157.8h23.2M129.5 148.8h23.2M134.8 141.4l.9-.3h6a1.49 1.49 0 0 1 1.5 1.4 1.49 1.49 0 0 1-1.5 1.5h-6a1.49 1.49 0 0 1-1.4-1 1.49 1.49 0 0 1 .5-1.6zM151.1 142.4v3.2M81.9 169.1h3.7v4.3h-3.7zM85.6 171.3h3.2M91.9 163.1v1.6M91.9 166.2v6.7M95.9 163.1v1.6M95.9 166.2v6.7M99.1 171.3h3.2"/>
<path d="M120.1 165.7h3.2M132.6 165.7h3.2M151.1 161v3.1"/>
<circle cx="81.9" cy="156.4" r="1.02"/>
<circle cx="86.3" cy="144.2" r="1.77"/>
</g>
<g fill="#000">
<path d="M77.2 79.4l3.2-.5v1zM135.5 78.9l3.2 .5-3.2 .5zM64.8 91.8l.5 3.2h-1.1zM150.6 112.9h1l-.5 3.2zM151.1 117.1l.5 3.1h-1zM64.2 150.1h1.1l-.5 3.2zM82.6 146.6l-1.2 3-.9-.6zM80.9 156.6l2 .2h-1.9zM81 156h1.9v.2zM81 156.8l1.8 .2h-1.8zM81 156.8h1.9l-.1 .2zM81 155.9l1.9 .1h-1.9z"/>
<path d="M81 155.9h1.8l.1 .1zM81 157l1.7 .1h-1.5zM81 157h1.8l-.1 .1zM81.2 155.7l1.6 .2h-1.8zM81.2 155.7h1.5l.1 .2zM81.2 157.1l1.3 .1h-1.2zM81.2 157.1h1.5l-.2 .1zM81.2 155.7l.1-.1 1.4 .1zM81.3 155.6h1.2l.2 .1zM81.3 157.2l1.1 .1zM81.3 157.2h1.2l-.1 .1zM81.3 155.6l.1-.1 1.1 .1z"/>
<path d="M81.4 155.5l1.1 .1zM81.4 157.3l.8 .1zM81.4 157.3h1zM81.4 155.5h1zM81.6 155.4l.8 .1zM81.6 157.4h.4zM81.6 157.4h.6zM81.6 155.4h.6zM81.8 155.4h.4zM85.2 145.6l1.8 .2h-1.5zM85.5 142.6h1.5l.3 .2zM85.5 145.8l1.2 .1z"/>
<path d="M85.5 145.8h1.5l-.3 .1zM85.5 142.6l.3-.1 1.2 .1zM85.8 142.5l1.2 .1zM85.8 145.9l.6 .1zM85.8 145.9h.9zM85.8 142.5h.9zM86.1 142.5h.6zM150.6 145.6h1l-.5 3.2zM88.8 170.8l3.1 .5-3.1 .5zM95.9 171.3l3.2-.5v1zM123.3 165.2l3.1 .5-3.1 .5zM129.4 165.7l3.2-.5v1z"/>
<path d="M151.1 157.8l.5 3.2h-1z"/>
</g>
<path d="M26.1 50.9h163.7M26.2 50.8v9.7M189.7 50.8v9.7M26.1 60.4h163.7M80.9 156.1h2M80.9 156.3h2M80.9 156.5h2M80.9 156.7h2M85.2 142.7h2.1M85.2 145.7h2.1" fill="none" stroke="#000" stroke-width=".2"/>
<path d="M84.9 145.5h2.7M84.9 142.9h2.7" fill="none" stroke="#000" stroke-width=".21"/>
<path d="M84.6 143.4h3.3" fill="none" stroke="#000" stroke-width=".3"/>
<path d="M84.5 144.1h3.5M84.5 144.7h3.5M84.5 143.8h3.5" fill="none" stroke="#000" stroke-width=".32"/>
<path d="M84.5 144.4h3.5" fill="none" stroke="#000" stroke-width=".34"/>
<path d="M84.6 145h3.3M84.8 145.3h3" fill="none" stroke="#000" stroke-width=".28"/>
<g fill="none" stroke="#000" stroke-width=".36">
<path d="M56.4 194.7h103M56.4 190.8h103v31.1h-103zM56.4 198.6h103M102.7 198.6v23.3M111.8 190.8v31.1M127.7 194.7v3.9M143.6 194.7v3.9M56.4 210.2h103M56.4 214.1h103M56.4 202.5h103M56.4 218h103M56.4 206.4h103"/>
<path d="M127.7 202.5v19.4M143.6 202.5v19.4"/>
</g>
<g font-size="3.9">
<text x="26.4" y="43.5">44-Lead Plastic Quad Flat Pack (KGB) - 10x10x2 mm Body [PQFP]</text>
<text x="26.4" y="48">Atmel Legacay Global Package Code QQZ</text>
<text x="76.5" y="186.7">RECOMMENDED LAND PATTERN</text>
</g>
<g font-size="3.2">
<text x="28.4" y="54.6">Note:</text>
<text x="41.1" y="58.3">http://www.microchip.com/packaging</text>
<text x="41.1" y="54.6">For the most current package drawings, please see the Microchip Packaging Specification located at</text>
<text x="106.1" y="80.5">C1</text>
<text x="155.9" y="110.8">G1</text>
<text x="62.7" y="123.7">C2</text>
<text x="149.4" y="154.4">Y1</text>
<text x="42.1" y="166.8">SILK SCREEN</text>
<text x="137.5" y="166.9">X1</text>
<text x="82.6" y="172.4">E</text>
</g>
<g font-size="2.9">
<text x="89" y="197.7">Dimension Limits</text>
<text x="104.3" y="193.8">Units</text>
<text x="117.1" y="197.7">MIN</text>
<text x="126" y="193.8">MILLIMETERS</text>
<text x="132.3" y="197.7">NOM</text>
<text x="148.4" y="197.7">MAX</text>
<text x="57.3" y="201.6">Contact Pitch</text>
<text x="106.3" y="201.6">E</text>
<text x="129.5" y="201.6">0.80 BSC</text>
<text x="57.3" y="209.3">Contact Pad Spacing</text>
<text x="57.3" y="205.4">Contact Pad Spacing</text>
<text x="105.4" y="209.3">C2</text>
<text x="105.4" y="205.4">C1</text>
<text x="132" y="205.4">12.30</text>
<text x="132" y="209.3">12.30</text>
<text x="57.3" y="213.2">Contact Pad Width (X20)</text>
<text x="105.5" y="213.2">X1</text>
<text x="148.7" y="213.2">0.60</text>
<text x="57.3" y="221">Contact Pad to Center Pad (X20)</text>
<text x="57.3" y="217.1">Contact Pad Length (X20)</text>
<text x="105.3" y="221">G1</text>
<text x="105.5" y="217.1">Y1</text>
<text x="116.9" y="221">0.20</text>
<text x="148.7" y="217.1">1.80</text>
<text x="34" y="231.6">Notes:</text>
<text x="34" y="236.2">1. Dimensioning and tolerancing per ASME Y14.5M</text>
<text x="43.6" y="240.2">BSC: Basic Dimension. Theoretically exact value shown without tolerances.</text>
<text x="116.6" y="251.7">Microchip Technology Drawing C04-23291-KGB Rev A</text>
<text x="26.6" y="261.3">© 2018 Microchip Technology Inc.</text>
</g>
</svg>
